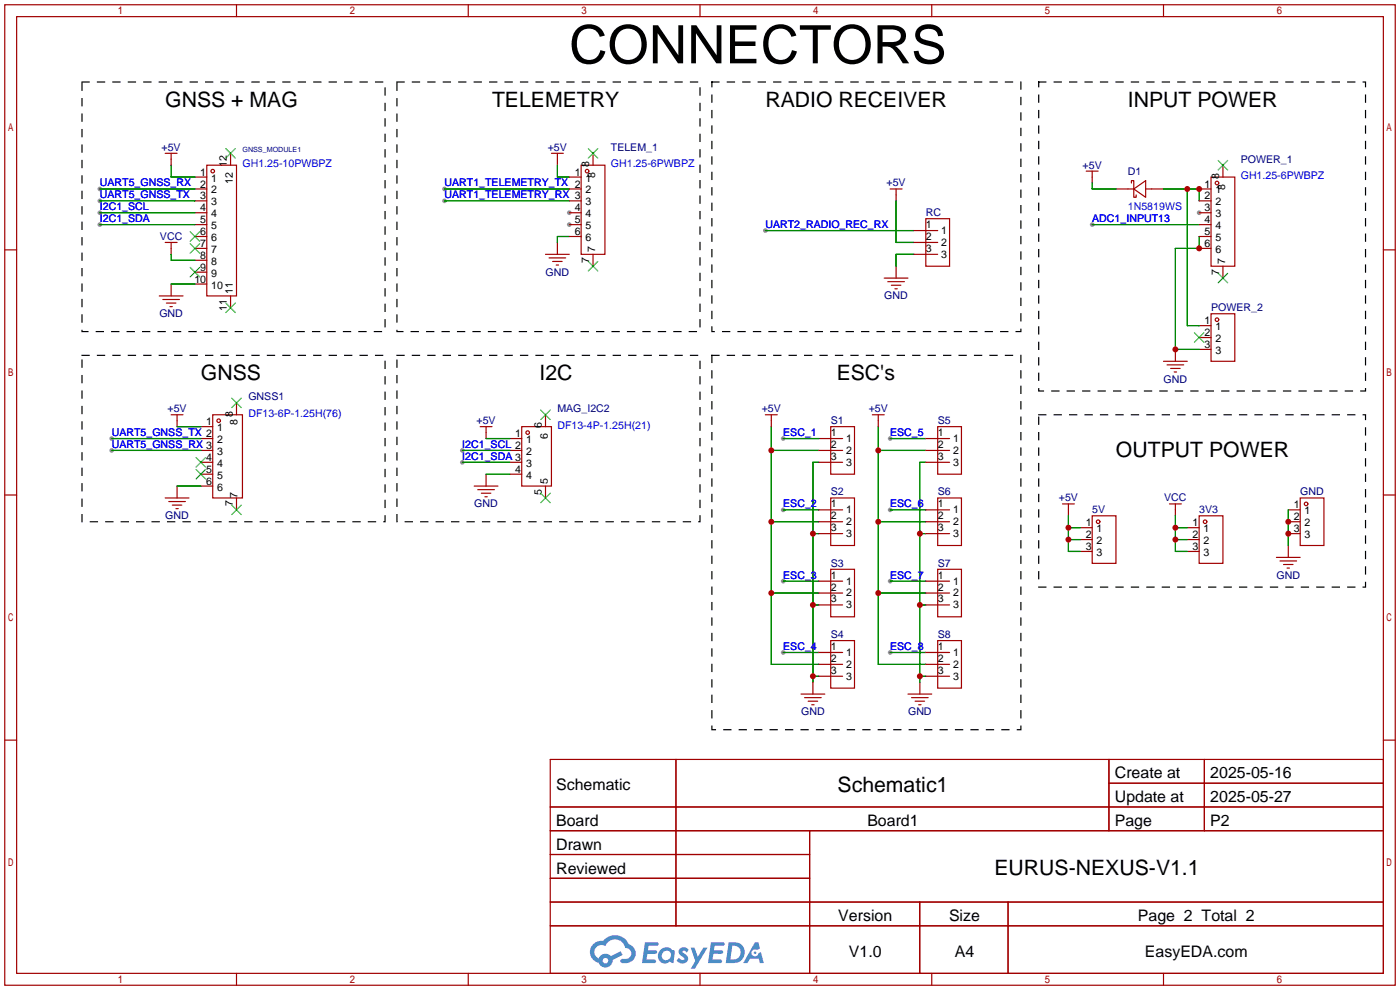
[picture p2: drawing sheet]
<svg xmlns="http://www.w3.org/2000/svg" width="299mm" height="212mm" viewBox="0 0 299 212" stroke-linecap="round" stroke-linejoin="round" font-family="sans-serif">
<g fill="#999">
<circle cx="121.7" cy="45.5" r=".51"/>
<circle cx="121.7" cy="48" r=".51"/>
<circle cx="256.3" cy="45.5" r=".51"/>
<circle cx="98.8" cy="96.3" r=".51"/>
<circle cx="98.8" cy="98.8" r=".51"/>
<circle cx="23.9" cy="93.7" r=".51"/>
<circle cx="23.9" cy="96.3" r=".51"/>
<circle cx="21.3" cy="40.4" r=".51"/>
<circle cx="21.3" cy="42.9" r=".51"/>
<circle cx="21.3" cy="45.5" r=".51"/>
<circle cx="21.3" cy="48" r=".51"/>
<circle cx="233.4" cy="48" r=".51"/>
<circle cx="167.4" cy="109" r=".51"/>
<circle cx="167.4" cy="124.2" r=".51"/>
<circle cx="167.4" cy="139.4" r=".51"/>
<circle cx="190.2" cy="93.7" r=".51"/>
<circle cx="190.2" cy="109" r=".51"/>
<circle cx="190.2" cy="124.2" r=".51"/>
<circle cx="190.2" cy="139.4" r=".51"/>
<circle cx="95" cy="40.4" r=".51"/>
<circle cx="95" cy="42.9" r=".51"/>
<circle cx="163.6" cy="49.3" r=".51"/>
<circle cx="167.4" cy="93.7" r=".51"/>
</g>
<g fill="none" stroke="#a10000" stroke-width=".25">
<path d="M1 1h297.2v209.6h-297.2zM3.6 3.6h292.1v204.4h-292.1zM50.5 1v2.6M100.1 1v2.6M149.6 1v2.6M199.1 1v2.6M248.7 1v2.6M1 53.4h2.6M295.7 53.4h2.5M1 105.8h2.6M295.7 105.8h2.5M1 158.2h2.6"/>
<path d="M295.7 158.2h2.5M117.6 162.3h178.1v45.7h-178.1zM117.6 172.5h178.1M117.6 177.5h178.1M144.5 162.3v35.6M173 177.5v30.5M237 162.3v15.2M237 167.4h58.7M257.4 162.3v15.2M117.6 182.6h55.4M117.6 192.8h178.1M117.6 187.7h55.4"/>
<path d="M117.6 197.9h178.1M196.6 192.8v15.2M215.4 192.8v15.2M50.5 208v2.6M100.1 208v2.6M149.6 208v2.6M199.1 208v2.6M248.7 208v2.6"/>
</g>
<g fill="#5487ff">
<path d="M145.3 202.7a1.3 1.3 0 0 1 1.9 .3l-.4 .6a.54 .54 0 0 0-.9-.2l.1 .2a1.34 1.34 0 0 1 .9 1.8 1.47 1.47 0 0 1-2.3-.1l.5-.6 .8 .5a.31 .31 0 0 0 .4-.3 .31 .31 0 0 0-.3-.4 1.12 1.12 0 0 1-.7-1.8z"/>
<path d="M147.6 202.5h.9l.6 2 1.2-2h.9l-2.7 4.6h-.9l1-1.7z"/>
<path d="M137.8 201.4h1.7a1.31 1.31 0 0 1 1.2 .2 .4 .4 0 0 1-.3 .5l-1.8 .1-.1 .9h1.6a.4 .4 0 0 1 .4 .4 .4 .4 0 0 1-.5 .4h-1.6l-.2 1.2h1.4a.46 .46 0 0 1 .5 0 .46 .46 0 0 1 .1 .5l-.4 .2h-2.6z"/>
<path d="M151.9 201.4h1.7a1.32 1.32 0 0 1 1.2 .2 .39 .39 0 0 1-.3 .5l-1.8 .1-.1 .9h1.6a.4 .4 0 0 1 .4 .4 .4 .4 0 0 1-.4 .4h-1.7l-.2 1.2h1.4a.46 .46 0 0 1 .5 0 .46 .46 0 0 1 .1 .5l-.4 .2h-2.6z"/>
<path d="M161.3 201.4h.8l.3 1.3-.6 .4a.75 .75 0 0 0-1.1 .3 .75 .75 0 0 0 .5 1 .75 .75 0 0 0 .9-.7l.5-.2 .6 2.3h-.8l-.3-.9h-1.8l-.5 .9h-1z"/>
<path d="M155.7 201.4l-.6 4.4h1.5a2.27 2.27 0 0 0 2.6-2.2 2.27 2.27 0 0 0-2.7-2.2zM156.5 202.1a1.5 1.5 0 0 1 1.8 1.6 1.5 1.5 0 0 1-1.9 1.4h-.3z"/>
<path d="M141.2 203a1.6 1.6 0 0 0-.3 2.3 1.6 1.6 0 0 0 2.3 .2l.7 .3 .3-2.4-.1-.3-.5-.1a1.58 1.58 0 0 0-2.4 0zM141.8 203.5a.98 .98 0 0 1 1.6 .4 .98 .98 0 0 1-1.1 1.3 .94 .94 0 0 1-.9-.7 .94 .94 0 0 1 .4-1z"/>
<path d="M126.8 201.8a2.37 2.37 0 0 0 1.1 4 1.54 1.54 0 0 0 1.8 1 1.54 1.54 0 0 0 1.2-1.6l2.2-1.1-.5-.8-2 1a1.57 1.57 0 0 0-2.7 .5 1.5 1.5 0 0 1-.7-2.1 1.5 1.5 0 0 1 2.2-.5 2.23 2.23 0 0 1 2.3-1.4 2.23 2.23 0 0 1 2 1.8 1.16 1.16 0 0 1 1.2 1.1 1.16 1.16 0 0 1-1.1 1.2h-.7a.47 .47 0 0 0-.5 .4 .47 .47 0 0 0 .4 .5 2.17 2.17 0 0 0 2.5-.9 2.17 2.17 0 0 0-.3-2.7l-.8-.4a3.2 3.2 0 0 0-5.5-.7l-1.1 .1zM128.8 205.3a.6 .6 0 0 1 1.2 0 .6 .6 0 0 1-1.2 0z"/>
<circle cx="161.4" cy="203.6" r=".28"/>
</g>
<g fill="none" stroke="#a10000" stroke-width=".25">
<path d="M35.3 32.8h2.5M36.6 32.8v2.5M41.7 37.8h2.5M44.2 35.3h6.3v27.9h-6.3zM49.3 32.8v2.5M117.9 32.8h2.5M119.1 32.8v2.5M121.7 37.8h2.5M124.2 35.3h5.1v19.1h-5.1zM126.7 32.8v2.5M232.2 36.6h2.5M233.4 36.6v2.5"/>
<path d="M241.8 39.1v-.5h.5v3.6h.5v-.5M258.8 37.8h5.1v19.1h-5.1zM261.4 35.3v2.5M35.3 51.8h2.5M36.6 51.8v2.6M41.7 58.2h2.5M41.7 55.6h2.5M41.7 53.1h2.5M41.7 50.5h2.5M41.7 48h2.5M41.7 45.5h2.5M41.7 42.9h2.5"/>
<path d="M41.7 40.4h2.5M116.6 54.4h5.1M117.3 55.1h3.6M118.1 55.9h2M118.9 56.6h.5M119.1 51.8v2.6M121.7 50.5h2.5M121.7 48h2.5M121.7 45.5h2.5M121.7 42.9h2.5M121.7 40.4h2.5M126.7 54.4v2.5"/>
<path d="M189 59.4h5.1M190.2 40.4h2.6M191.5 40.4v2.5M191.5 56.9v2.5M195.3 51.8h5.1M195.3 54.4h5.1M195.3 49.3h5.1M197.9 46.7h5v10.2h-5zM238.5 40.4h3.8M242.3 40.4l2.6-1.8v3.6zM244.9 40.4h3.8M256.3 53.1h2.5"/>
<path d="M256.3 50.5h2.5M256.3 48h2.5M256.3 45.5h2.5M256.3 42.9h2.5M256.3 40.4h2.5M261.4 56.9v2.5M34 63.2h5.1M34.8 64h3.6M35.6 64.8h2M36.3 65.5h.5M36.6 60.7v2.5M41.7 60.7h2.5"/>
<path d="M49.3 63.2v2.6M189.7 60.2h3.6M190.5 61h2M191.3 61.7h.5M248.7 77.2h5M249.4 78h3.6M250.2 78.7h2M251 79.5h.5M251.2 74.7v2.5M256.3 69.6h2.5M256.3 72.1h2.5M256.3 74.7h2.5"/>
<path d="M258.8 67.1h5.1v10.1h-5.1zM36.6 88.6h2.5M37.8 88.6v2.6M42.9 93.7h2.6M42.9 96.3h2.6M42.9 98.8h2.6M42.9 91.2h2.6M45.5 88.6h6.3v17.8h-6.3zM50.5 86.1v2.5M102.6 91.2h2.6M103.9 91.2v2.5M109 93.7h2.5"/>
<path d="M109 96.3h2.5M109 98.8h2.5M111.5 91.2h6.4v12.7h-6.4zM116.6 88.6v2.6M163.6 88.6h2.5M164.8 88.6v2.6M175 93.7h5.1M175 96.3h5.1M175 98.8h5.1M177.5 91.2h5.1v10.1h-5.1zM186.4 88.6h2.6M187.7 88.6v2.6"/>
<path d="M197.9 93.7h5M197.9 96.3h5M197.9 98.8h5M200.4 91.2h5.1v10.1h-5.1zM35.3 106.4h5.1M36.1 107.2h3.5M36.8 107.9h2.1M37.6 108.7h.5M37.8 103.9v2.5M42.9 101.3h2.6M42.9 103.9h2.6M50.5 106.4v2.6"/>
<path d="M101.3 103.9h5.1M102.1 104.6h3.6M102.9 105.4h2M103.6 106.2h.5M103.9 101.3v2.6M109 101.3h2.5M116.6 103.9v2.5M175 109h5.1M175 111.5h5.1M175 114h5.1M177.5 106.4h5.1v10.2h-5.1zM197.9 109h5"/>
<path d="M197.9 111.5h5M197.9 114h5M200.4 106.4h5.1v10.2h-5.1zM227.1 107.7h2.5M228.3 107.7v2.5M230.9 112.8h2.5M230.9 115.3h2.5M230.9 117.9h2.5M233.4 110.2h5.1v10.2h-5.1zM249.9 107.7h2.6M251.2 107.7v2.5M253.7 112.8h2.6"/>
<path d="M253.7 115.3h2.6M253.7 117.9h2.6M256.3 110.2h5.1v10.2h-5.1zM272.8 119.1h5.1M273.6 119.9h3.5M275.3 109h2.6M275.3 111.5h2.6M275.3 114h2.6M275.3 116.6v2.5M277.9 106.4h5.1v10.2h-5.1zM175 124.2h5.1M175 126.7h5.1"/>
<path d="M175 129.3h5.1M175 139.4h5.1M177.5 121.7h5.1v10.1h-5.1zM177.5 136.9h5.1v10.2h-5.1zM197.9 124.2h5M197.9 126.7h5M197.9 129.3h5M197.9 139.4h5M200.4 121.7h5.1v10.1h-5.1zM200.4 136.9h5.1v10.2h-5.1zM274.3 120.6h2.1M275.1 121.4h.5"/>
<path d="M171.2 148.3h5.1M172 149.1h3.5M172.7 149.9h2.1M173.5 150.6h.5M173.7 145.8v2.5M175 142h5.1M175 144.5h5.1M194.1 148.3h5M194.8 149.1h3.6M195.6 149.9h2M196.3 150.6h.5M196.6 145.8v2.5"/>
<path d="M197.9 142h5M197.9 144.5h5"/>
<circle cx="45.5" cy="36.6" r=".38"/>
<circle cx="125.5" cy="36.6" r=".38"/>
<circle cx="260.1" cy="39.1" r=".38"/>
<circle cx="260.1" cy="68.3" r=".38"/>
<circle cx="46.7" cy="89.9" r=".38"/>
<circle cx="112.8" cy="92.5" r=".38"/>
<circle cx="234.7" cy="111.5" r=".38"/>
<circle cx="257.6" cy="111.5" r=".38"/>
<circle cx="279.1" cy="107.7" r=".38"/>
</g>
<g fill="none" stroke="#3c3" stroke-width=".25">
<path d="M48.3 31.8l2 2M50.3 31.8l-2 2M125.7 31.8l2.1 2M127.8 31.8l-2.1 2M260.3 34.3l2.1 2M262.4 34.3l-2.1 2M40.6 57.2l2.1 2M40.6 52.1l2.1 2M40.6 49.5l2.1 2.1M42.7 57.2l-2.1 2M42.7 52.1l-2.1 2M42.7 49.5l-2.1 2.1"/>
<path d="M125.7 55.9l2.1 2M127.8 55.9l-2.1 2M260.3 58.4l2.1 2.1M262.4 58.4l-2.1 2.1M48.3 64.8l2 2M50.3 64.8l-2 2M255.3 71.1l2 2.1M257.3 71.1l-2 2.1M41.9 97.8l2 2M43.9 97.8l-2 2M49.5 85.1l2.1 2M51.6 85.1l-2.1 2"/>
<path d="M115.6 87.6l2 2.1M117.6 87.6l-2 2.1M41.9 100.3l2 2.1M43.9 100.3l-2 2.1M49.5 107.9l2.1 2.1M51.6 107.9l-2.1 2.1M115.6 105.4l2 2M117.6 105.4l-2 2"/>
</g>
<g fill="none" stroke="#008700" stroke-width=".25">
<path d="M36.6 35.3v2.5h5.1M119.1 35.3v2.5h2.6M233.4 39.1v1.3h5.1M21.3 40.4h20.4M21.3 42.9h20.4M21.3 45.5h20.4M21.3 48h20.4M36.6 54.4v1.2h5.1M95 40.4h26.7M95 42.9h26.7M121.7 50.5h-2.6v1.3M163.6 49.3h31.7"/>
<path d="M191.5 42.9v8.9h3.8M195.3 54.4h-3.8v2.5M233.4 48h22.9M248.7 40.4h7.6v2.5M253.7 40.4v29.2h2.6M256.3 50.5v2.6h-5.1v21.6h5.1M36.6 60.7h5.1M23.9 93.7h19M23.9 96.3h19M37.8 91.2h5.1M98.8 96.3h10.2M98.8 98.8h10.2"/>
<path d="M103.9 93.7h5.1M164.8 96.3h10.2M164.8 91.2v50.8h10.2M167.4 93.7h7.6M175 98.8h-1.3v47M187.7 96.3h10.2M187.7 91.2v50.8h10.2M190.2 93.7h7.7M197.9 98.8h-1.3v47M37.8 103.9h5.1M103.9 101.3h5.1M164.8 111.5h10.2"/>
<path d="M167.4 109h7.6M173.7 114h1.3M187.7 111.5h10.2M190.2 109h7.7M196.6 114h1.3M228.3 112.8h2.6M228.3 115.3h2.6M228.3 110.2v7.7h2.6M251.2 110.2v7.7h2.5M251.2 112.8h2.5M251.2 115.3h2.5M275.3 109v7.6"/>
<path d="M164.8 126.7h10.2M167.4 124.2h7.6M167.4 139.4h7.6M173.7 129.3h1.3M187.7 126.7h10.2M190.2 124.2h7.7M190.2 139.4h7.7M196.6 129.3h1.3M173.7 144.5h1.3M196.6 144.5h1.3"/>
</g>
<path d="M17.5 17.5h64.8v53.4h-64.8zM84.8 17.5h64.8v53.4h-64.8zM152.1 17.5h66.1v53.4h-66.1zM222 17.5h69.8v66.1h-69.8zM17.5 75.9h64.8v35.6h-64.8zM84.8 75.9h64.8v35.6h-64.8zM152.1 75.9h66.1v80.1h-66.1zM222 88.6h69.8v36.9h-69.8z" fill="none" stroke="#000" stroke-width=".25" stroke-dasharray="1.5 1.8"/>
<g fill="#c00">
<circle cx="256.3" cy="40.4" r=".63"/>
<circle cx="253.7" cy="40.4" r=".63"/>
<circle cx="256.3" cy="53.1" r=".63"/>
<circle cx="251.2" cy="74.7" r=".63"/>
<circle cx="251.2" cy="112.8" r=".63"/>
<circle cx="251.2" cy="115.3" r=".63"/>
<circle cx="228.3" cy="112.8" r=".63"/>
<circle cx="228.3" cy="115.3" r=".63"/>
<circle cx="275.3" cy="111.5" r=".63"/>
<circle cx="275.3" cy="114" r=".63"/>
<circle cx="173.7" cy="114" r=".63"/>
<circle cx="173.7" cy="129.3" r=".63"/>
<circle cx="173.7" cy="144.5" r=".63"/>
<circle cx="196.6" cy="114" r=".63"/>
<circle cx="196.6" cy="129.3" r=".63"/>
<circle cx="196.6" cy="144.5" r=".63"/>
<circle cx="164.8" cy="96.3" r=".63"/>
<circle cx="164.8" cy="111.5" r=".63"/>
<circle cx="164.8" cy="126.7" r=".63"/>
<circle cx="187.7" cy="126.7" r=".63"/>
<circle cx="187.7" cy="111.5" r=".63"/>
<circle cx="187.7" cy="96.3" r=".63"/>
</g>
<text font-size="11.3" x="121.7" y="13.5">CONNECTORS</text>
<g font-size="4.5">
<text x="35.3" y="22.8">GNSS + MAG</text>
<text x="105.2" y="22.8">TELEMETRY</text>
<text x="163.6" y="22.8">RADIO RECEIVER</text>
<text x="241" y="22.8">INPUT POWER</text>
<text x="42.9" y="81.2">GNSS</text>
<text x="115.3" y="81.2">I2C</text>
<text x="178.8" y="81.2">ESC's</text>
<text x="238.5" y="97.7">OUTPUT POWER</text>
<text x="179" y="169.2">Schematic1</text>
<text x="212.5" y="187">EURUS-NEXUS-V1.1</text>
</g>
<g font-size="3.4">
<text x="238.3" y="166.4">Create at</text>
<text x="258.7" y="166.4">2025-05-16</text>
<text x="118.9" y="168.9">Schematic</text>
<text x="238.3" y="171.4">Update at</text>
<text x="258.7" y="171.4">2025-05-27</text>
<text x="118.9" y="176.5">Board</text>
<text x="185.4" y="176.5">Board1</text>
<text x="238.3" y="176.5">Page</text>
<text x="258.7" y="176.5">P2</text>
<text x="118.9" y="181.6">Drawn</text>
<text x="118.9" y="186.7">Reviewed</text>
<text x="179.2" y="196.8">Version</text>
<text x="202.8" y="196.8">Size</text>
<text x="243.2" y="196.8">Page 2 Total 2</text>
<text x="181.4" y="204.5">V1.0</text>
<text x="204.1" y="204.5">A4</text>
<text x="244.7" y="204.5">EasyEDA.com</text>
</g>
<g font-size="2.3" fill="#000080">
<text x="34.5" y="32.2">+5V</text>
<text x="117.1" y="32.2">+5V</text>
<text x="130.6" y="32.2">TELEM_1</text>
<text x="265.2" y="34.8">POWER_1</text>
<text x="189.5" y="39.8">+5V</text>
<text x="231.4" y="36">+5V</text>
<text x="241" y="37.3">D1</text>
<text x="197.9" y="46.2">RC</text>
<text x="34.2" y="51.3">VCC</text>
<text x="116.6" y="58.9">GND</text>
<text x="189" y="64">GND</text>
<text x="34.1" y="67.8">GND</text>
<text x="258.8" y="66.5">POWER_2</text>
<text x="248.7" y="81.8">GND</text>
<text x="35.8" y="88.1">+5V</text>
<text x="53.1" y="85.6">GNSS1</text>
<text x="119.1" y="88.1">MAG_I2C2</text>
<text x="162.8" y="88.1">+5V</text>
<text x="185.7" y="88.1">+5V</text>
<text x="101.8" y="90.6">+5V</text>
<text x="177.5" y="90.6">S1</text>
<text x="200.4" y="90.6">S5</text>
<text x="177.5" y="105.9">S2</text>
<text x="200.4" y="105.9">S6</text>
<text x="226.3" y="107.2">+5V</text>
<text x="248.8" y="107.2">VCC</text>
<text x="277.9" y="105.9">GND</text>
<text x="35.3" y="111">GND</text>
<text x="101.4" y="108.4">GND</text>
<text x="233.4" y="109.7">5V</text>
<text x="256.3" y="109.7">3V3</text>
<text x="177.5" y="121.1">S3</text>
<text x="200.4" y="121.1">S7</text>
<text x="272.8" y="123.7">GND</text>
<text x="177.5" y="136.4">S4</text>
<text x="200.4" y="136.4">S8</text>
<text x="171.2" y="152.9">GND</text>
<text x="194.1" y="152.9">GND</text>
</g>
<g font-size="2.3">
<text x="48.5" y="35.7" transform="rotate(-90 48.5 35.7)">12</text>
<text x="125.9" y="35.7" transform="rotate(-90 125.9 35.7)">8</text>
<text x="42.8" y="40.1">2</text>
<text x="42.8" y="37.5">1</text>
<text x="45.1" y="41.3">2</text>
<text x="45.1" y="38.8">1</text>
<text x="49.7" y="39.3" transform="rotate(-90 49.7 39.3)">12</text>
<text x="122.8" y="37.5">1</text>
<text x="125.1" y="38.8">1</text>
<text x="125.1" y="41.3">2</text>
<text x="127.2" y="38" transform="rotate(-90 127.2 38)">8</text>
<text x="257.4" y="40.1">1</text>
<text x="259.8" y="41.3">1</text>
<text x="260.6" y="38.2" transform="rotate(-90 260.6 38.2)">8</text>
<text x="261.8" y="40.5" transform="rotate(-90 261.8 40.5)">8</text>
<text x="42.8" y="47.7">5</text>
<text x="42.8" y="45.2">4</text>
<text x="42.8" y="42.6">3</text>
<text x="45.1" y="46.4">4</text>
<text x="45.1" y="43.9">3</text>
<text x="122.8" y="45.2">4</text>
<text x="122.8" y="47.7">5</text>
<text x="125.1" y="43.9">3</text>
<text x="125.1" y="46.4">4</text>
<text x="257.4" y="42.6">2</text>
<text x="257.4" y="45.2">3</text>
<text x="257.4" y="47.7">4</text>
<text x="259.8" y="43.9">2</text>
<text x="259.8" y="46.4">3</text>
<text x="42.8" y="52.8">7</text>
<text x="42.8" y="50.2">6</text>
<text x="45.1" y="51.5">6</text>
<text x="45.1" y="49">5</text>
<text x="122.8" y="50.2">6</text>
<text x="125.1" y="49">5</text>
<text x="125.1" y="51.5">6</text>
<text x="127.2" y="53.9" transform="rotate(-90 127.2 53.9)">7</text>
<text x="197.9" y="48.7">1</text>
<text x="197.9" y="51.3">2</text>
<text x="197.9" y="53.8">3</text>
<text x="201.2" y="50">1</text>
<text x="201.2" y="52.5">2</text>
<text x="257.4" y="50.2">5</text>
<text x="257.4" y="52.8">6</text>
<text x="259.8" y="49">4</text>
<text x="259.8" y="51.5">5</text>
<text x="42.8" y="57.9">9</text>
<text x="42.8" y="55.3">8</text>
<text x="45.1" y="59.1">9</text>
<text x="45.1" y="56.6">8</text>
<text x="45.1" y="54">7</text>
<text x="125.9" y="56.2" transform="rotate(-90 125.9 56.2)">7</text>
<text x="201.2" y="55.1">3</text>
<text x="259.8" y="54">6</text>
<text x="260.6" y="58.8" transform="rotate(-90 260.6 58.8)">7</text>
<text x="261.8" y="56.4" transform="rotate(-90 261.8 56.4)">7</text>
<text x="41.5" y="60.4">10</text>
<text x="45.1" y="61.7">10</text>
<text x="49.7" y="62.8" transform="rotate(-90 49.7 62.8)">11</text>
<text x="48.5" y="66.4" transform="rotate(-90 48.5 66.4)">11</text>
<text x="257.4" y="69.3">1</text>
<text x="257.4" y="71.8">2</text>
<text x="259.8" y="70.6">1</text>
<text x="257.4" y="74.4">3</text>
<text x="259.8" y="73.1">2</text>
<text x="259.8" y="75.6">3</text>
<text x="49.7" y="89.1" transform="rotate(-90 49.7 89.1)">8</text>
<text x="44.1" y="90.9">1</text>
<text x="46.4" y="92.1">1</text>
<text x="46.4" y="94.7">2</text>
<text x="50.8" y="90.9" transform="rotate(-90 50.8 90.9)">8</text>
<text x="110.1" y="93.4">1</text>
<text x="112.4" y="94.7">1</text>
<text x="115.8" y="91.5" transform="rotate(-90 115.8 91.5)">6</text>
<text x="117.1" y="93.9" transform="rotate(-90 117.1 93.9)">6</text>
<text x="177.6" y="93.2">1</text>
<text x="177.6" y="95.7">2</text>
<text x="180.8" y="94.5">1</text>
<text x="200.4" y="93.2">1</text>
<text x="200.4" y="95.7">2</text>
<text x="203.7" y="94.5">1</text>
<text x="44.1" y="98.5">4</text>
<text x="44.1" y="101">5</text>
<text x="46.4" y="97.2">3</text>
<text x="46.4" y="99.8">4</text>
<text x="110.1" y="101">4</text>
<text x="112.4" y="97.2">2</text>
<text x="112.4" y="99.8">3</text>
<text x="177.6" y="98.3">3</text>
<text x="180.8" y="97">2</text>
<text x="180.8" y="99.5">3</text>
<text x="200.4" y="98.3">3</text>
<text x="203.7" y="97">2</text>
<text x="203.7" y="99.5">3</text>
<text x="44.1" y="103.6">6</text>
<text x="46.4" y="102.3">5</text>
<text x="46.4" y="104.8">6</text>
<text x="50.8" y="106.4" transform="rotate(-90 50.8 106.4)">7</text>
<text x="112.4" y="102.3">4</text>
<text x="115.8" y="105.8" transform="rotate(-90 115.8 105.8)">5</text>
<text x="117.1" y="103.4" transform="rotate(-90 117.1 103.4)">5</text>
<text x="49.7" y="108.2" transform="rotate(-90 49.7 108.2)">7</text>
<text x="177.6" y="108.4">1</text>
<text x="177.6" y="111">2</text>
<text x="177.6" y="113.5">3</text>
<text x="180.8" y="109.7">1</text>
<text x="180.8" y="112.2">2</text>
<text x="200.4" y="108.4">1</text>
<text x="200.4" y="111">2</text>
<text x="200.4" y="113.5">3</text>
<text x="203.7" y="109.7">1</text>
<text x="203.7" y="112.2">2</text>
<text x="232" y="112.5">1</text>
<text x="234.4" y="113.7">1</text>
<text x="254.9" y="112.5">1</text>
<text x="257.2" y="113.7">1</text>
<text x="276.5" y="108.7">1</text>
<text x="276.5" y="111.2">2</text>
<text x="276.5" y="113.7">3</text>
<text x="278.8" y="109.9">1</text>
<text x="278.8" y="112.5">2</text>
<text x="180.8" y="114.8">3</text>
<text x="203.7" y="114.8">3</text>
<text x="232" y="115">2</text>
<text x="232" y="117.5">3</text>
<text x="234.4" y="116.3">2</text>
<text x="234.4" y="118.8">3</text>
<text x="254.9" y="115">2</text>
<text x="254.9" y="117.5">3</text>
<text x="257.2" y="116.3">2</text>
<text x="257.2" y="118.8">3</text>
<text x="278.8" y="115">3</text>
<text x="177.6" y="123.7">1</text>
<text x="180.8" y="124.9">1</text>
<text x="200.4" y="123.7">1</text>
<text x="203.7" y="124.9">1</text>
<text x="177.6" y="126.2">2</text>
<text x="177.6" y="128.7">3</text>
<text x="180.8" y="127.5">2</text>
<text x="180.8" y="130">3</text>
<text x="200.4" y="126.2">2</text>
<text x="200.4" y="128.7">3</text>
<text x="203.7" y="127.5">2</text>
<text x="203.7" y="130">3</text>
<text x="177.6" y="138.9">1</text>
<text x="177.6" y="141.4">2</text>
<text x="177.6" y="144">3</text>
<text x="180.8" y="140.2">1</text>
<text x="180.8" y="142.7">2</text>
<text x="200.4" y="138.9">1</text>
<text x="200.4" y="141.4">2</text>
<text x="200.4" y="144">3</text>
<text x="203.7" y="140.2">1</text>
<text x="203.7" y="142.7">2</text>
<text x="180.8" y="145.3">3</text>
<text x="203.7" y="145.3">3</text>
</g>
<g font-size="2.3" fill="#00f">
<text x="51.8" y="35.8">GH1.25-10PWBPZ</text>
<text x="130.6" y="35.8">GH1.25-6PWBPZ</text>
<text x="21.3" y="39.8">UART5_GNSS_RX</text>
<text x="95" y="39.8">UART1_TELEMETRY_TX 2</text>
<text x="265.2" y="38.3">GH1.25-6PWBPZ</text>
<text x="21.3" y="42.4">UART5_GNSS_TX</text>
<text x="21.3" y="44.9">I2C1_SCL</text>
<text x="21.3" y="47.5">I2C1_SDA</text>
<text x="95" y="42.4">UART1_TELEMETRY_RX 3</text>
<text x="233.4" y="47.5">ADC1_INPUT13</text>
<text x="241" y="44.9">1N5819WS</text>
<text x="163.6" y="48.7">UART2_RADIO_REC_RX</text>
<text x="53.1" y="89.1">DF13-6P-1.25H(76)</text>
<text x="23.9" y="93.2">UART5_GNSS_TX 2</text>
<text x="23.9" y="95.7">UART5_GNSS_RX 3</text>
<text x="98.8" y="95.7">I2C1_SCL 2</text>
<text x="119.1" y="91.7">DF13-4P-1.25H(21)</text>
<text x="167.4" y="93.2">ESC_1</text>
<text x="190.2" y="93.2">ESC_5</text>
<text x="98.8" y="98.3">I2C1_SDA 3</text>
<text x="167.4" y="108.4">ESC_2</text>
<text x="190.2" y="108.4">ESC_6</text>
<text x="167.4" y="123.7">ESC_3</text>
<text x="190.2" y="123.7">ESC_7</text>
<text x="167.4" y="138.9">ESC_4</text>
<text x="190.2" y="138.9">ESC_8</text>
</g>
<text font-size="1.5" fill="#000080" x="51.8" y="32.4">GNSS_MODULE1</text>
</svg>
